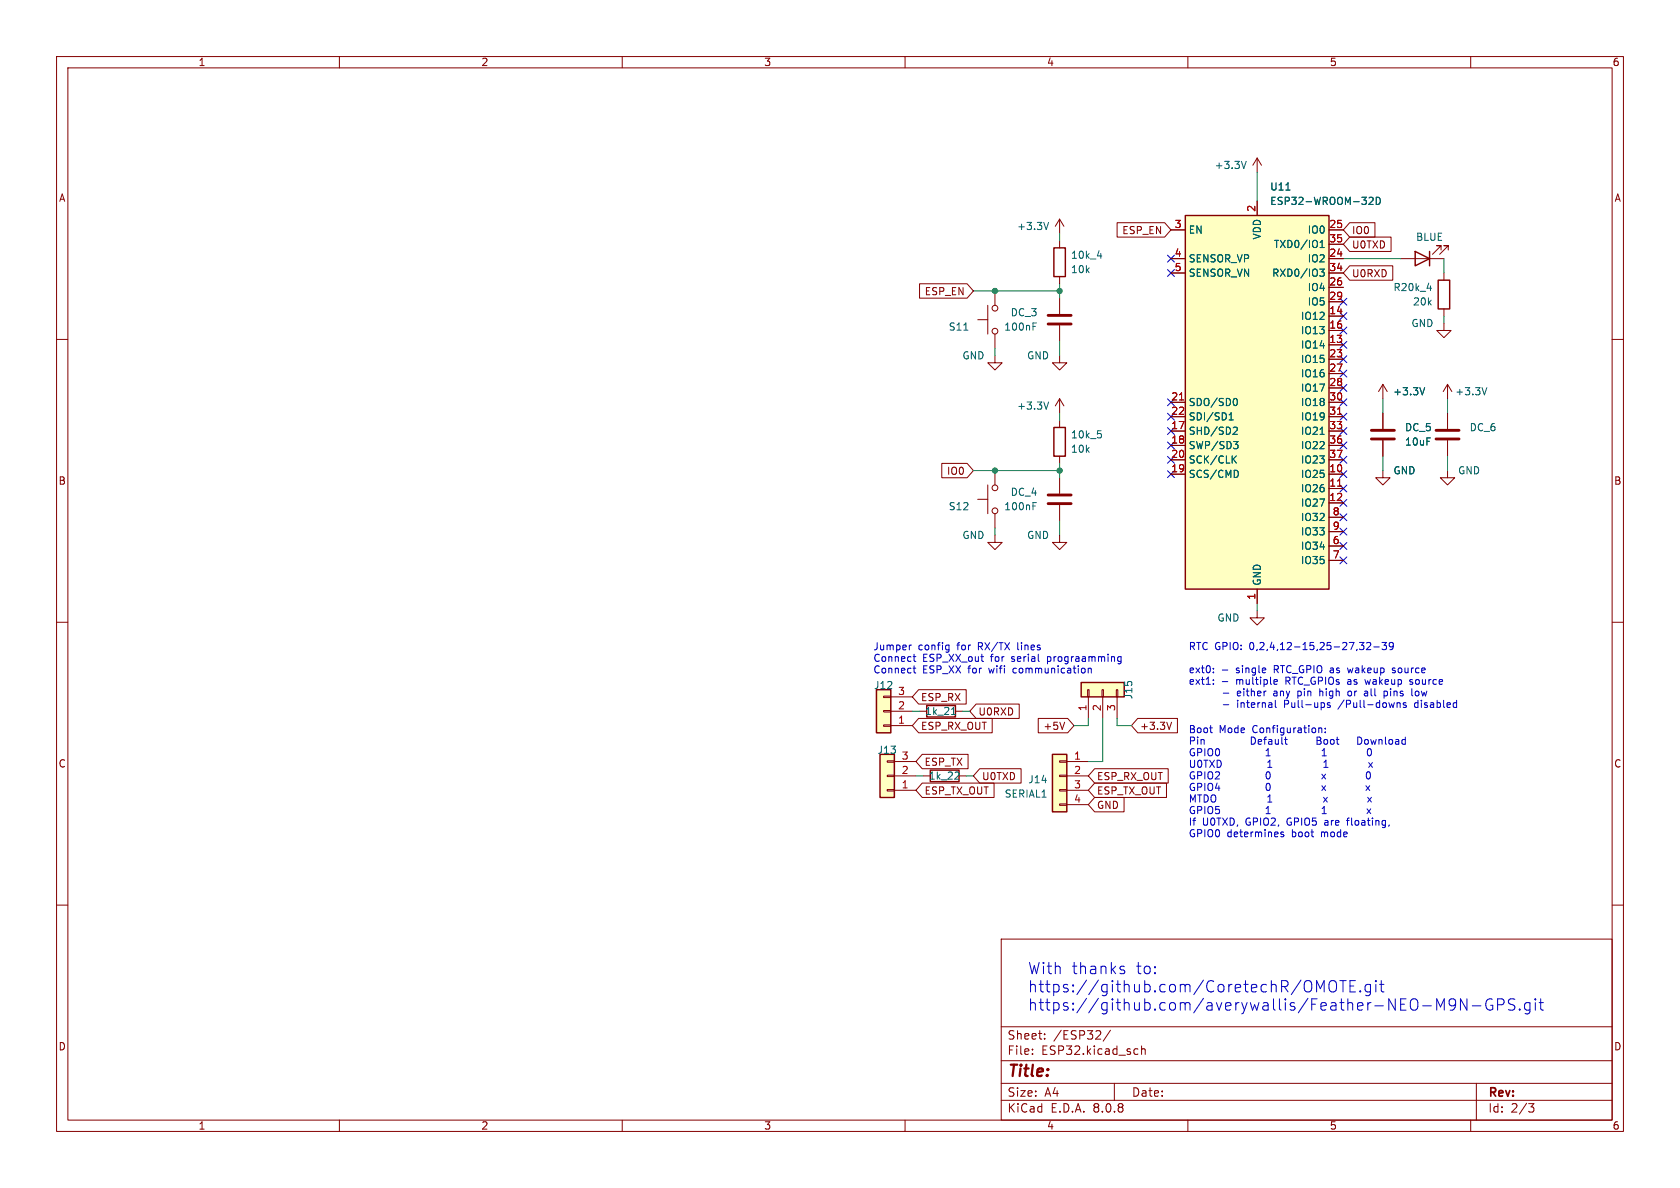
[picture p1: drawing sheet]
<svg xmlns="http://www.w3.org/2000/svg" width="297mm" height="210mm" viewBox="0 0 297 210" stroke-linecap="round" stroke-linejoin="round" font-family="sans-serif">
<g fill="none" stroke="#840000" stroke-width=".18">
<path d="M10 10h277v190h-277zM12 12h273v186h-273zM60 10v2M110 10v2M160 10v2M210 10v2M260 10v2M222.2 27.9l-.7 1.3M222.2 27.9v2.6M222.2 27.9l.8 1.3M187.3 52.7v2.8M187.3 57.5v2.8"/>
<path d="M247.6 45.7h7.7M254.8 44.2v-.8h-.8h.8l-1.6 1.6M255.3 48.3v1.2M255.3 54.6v1.3M256 44.2v-.8h-.7h.7l-1.5 1.6M10 60h2M285 60h2M10 110h2M285 110h2M162.6 125.7h1.2M163.2 137.2h1.3M168.9 125.7h1.3"/>
<path d="M169.5 137.2h1.3M10 160h2M177 166h108v32h-108zM285 160h2M60 198v2M110 198v2M160 198v2M177 194.5h108M177 191.5h108M177 187.5h108M177 181.5h108M182.5 186.3v.1"/>
<path d="M182.5 185.5v.1M184.7 183.6v.1M184.7 182.8v.1M196.3 182.1l-1.3 2M197 191.5v3M201 185.4l.2 .1M201.2 186.3l-.2 .1M201.8 184.9v1.5M201.8 185.5l.2-.1 .4 .1 .1 .9M210 198v2M260 198v2M261 191.5v6.5"/>
<path d="M270.2 195.1h1l-.5 .6 .4 .1 .1 .5-.3 .3h-.4"/>
</g>
<path d="M185.3 55.8h4.1M185.3 57.3h4.1" fill="none" stroke="#840000" stroke-width=".51"/>
<path d="M220.3 28.5l-.4 1.3M182.6 57.7h.4M182.6 57.1h.6M252.3 51h.8M168.2 126.3h.7M168.5 125.2l.1-.2v1.3M169.3 136.5l.3 .2-.1 .3-.7 .7h.8" fill="none" stroke="#006464" stroke-width=".18"/>
<path d="M250.2 44.5l2.5 1.2-2.5 1.3zM252.7 44.5v2.5M254.3 49.5h2v5.1h-2zM163.8 124.7h5.1v2h-5.1zM164.5 136.1h5v2.1h-5z" fill="none" stroke="#840000" stroke-width=".25"/>
<path d="M155.6 133.4h2.5v7.6h-2.5z" fill="#ffffc2"/>
<g fill="none" stroke="#840000" stroke-width=".18">
<path d="M255.3 57.2v1.2h1.2l-1.2 1.3-1.3-1.3h1.3M187.3 74.3v1.3M255.9 67.9l-.8 1.3M255.9 67.9v2.6M255.9 73v2.8M255.9 77.9v2.7M255.9 67.9l.8 1.3M187.3 80.6v1.3M255.9 83.2v1.3h1.3l-1.3 1.2-1.3-1.2h1.3M222.2 108v1.2h1.3l-1.3 1.3-1.2-1.3h1.2M156.8 134.5h1.3v.2h-1.3zM156.8 137h1.3v.3h-1.3z"/>
<path d="M156.8 139.6h1.3v.2h-1.3zM158.1 139.7h3.8M158.1 137.2h3.8M158.1 134.6h3.8"/>
</g>
<path d="M186.3 75.6h2v5h-2zM155.6 133.4h2.5v7.6h-2.5z" fill="none" stroke="#840000" stroke-width=".25"/>
<path d="M194.1 76.1h.6M194.6 76.7l.1 .2-.1 .5M262.8 68.5l-.4 1.3" fill="none" stroke="#006464" stroke-width=".18"/>
<path d="M253.9 77.6h4M253.9 76.1h4" fill="none" stroke="#840000" stroke-width=".51"/>
<path d="M191.1 120.7h7.7v2.5h-7.7z" fill="#ffffc2"/>
<path d="M192.3 121.9h.2v1.3h-.2zM192.4 123.2v3.8M194.8 121.9h.3v1.3h-.3zM194.9 123.2v3.8M197.4 121.9h.2v1.3h-.2zM197.5 123.2v3.8" fill="none" stroke="#840000" stroke-width=".18"/>
<path d="M191.1 120.7h7.7v2.5h-7.7z" fill="none" stroke="#840000" stroke-width=".25"/>
<path d="M154.9 121.9h2.6v7.6h-2.6z" fill="#ffffc2"/>
<g fill="none" stroke="#840000" stroke-width=".18">
<path d="M187.3 38.7v2.6M187.3 38.7l-.7 1.3M187.3 38.7l.8 1.3M172.8 56.5h1.8M174.6 54v5.1M175.9 51.4v2.6M175.9 59.1v2.5M175.9 62.9v1.2h1.3l-1.3 1.3-1.3-1.3h1.3M187.3 62.9v1.2h1.3l-1.3 1.3-1.2-1.3h1.2M187.3 70.5l-.7 1.3M187.3 70.5v2.5M187.3 70.5l.8 1.3"/>
<path d="M244.5 67.9l.7 1.3M244.5 67.9v2.6M244.5 67.9l-.8 1.3M172.8 88.3h1.8M174.6 85.7v5.1M175.9 94.6v1.3h1.3l-1.3 1.3-1.3-1.3h1.3M175.9 83.2v2.5M175.9 90.8v2.5M244.5 83.2v1.3h-1.3l1.3 1.2 1.2-1.2h-1.2M156.2 123.1h1.3v.2h-1.3zM156.2 125.6h1.3v.3h-1.3zM156.2 128.1h1.3v.3h-1.3z"/>
<path d="M157.5 128.3h3.8M157.5 125.7h3.8M157.5 123.2h3.8"/>
<circle cx="175.9" cy="58.5" r=".51"/>
<circle cx="175.9" cy="54.5" r=".51"/>
<circle cx="175.9" cy="86.2" r=".51"/>
<circle cx="175.9" cy="90.3" r=".51"/>
</g>
<path d="M154.9 121.9h2.6v7.6h-2.6z" fill="none" stroke="#840000" stroke-width=".25"/>
<path d="M185.4 39.3l-.4 1.3M170.4 58.4h.7M185.4 71.1l-.4 1.2M251.9 68.5l-.5 1.3" fill="none" stroke="#006464" stroke-width=".18"/>
<path d="M186.1 133.4h2.5v10.1h-2.5z" fill="#ffffc2"/>
<g fill="none" stroke="#840000" stroke-width=".18">
<path d="M187.3 42.5v1.3M187.3 48.9v1.3M187.3 94.6v1.3h1.3l-1.3 1.3-1.2-1.3h1.2M187.3 84.5v2.7M187.3 89.3v2.8M187.3 139.6h1.3v.2h-1.3zM187.3 137h1.3v.3h-1.3zM187.3 134.5h1.3v.2h-1.3zM188.6 134.6h3.8M188.6 137.2h3.8M188.6 139.7h3.8M187.3 142.1h1.3v.3h-1.3z"/>
<path d="M188.6 142.2h3.8"/>
</g>
<path d="M186.3 43.8h2v5.1h-2zM186.1 133.4h2.5v10.1h-2.5z" fill="none" stroke="#840000" stroke-width=".25"/>
<path d="M194 45.2h.8M182.6 89.4h.4M182.6 88.8h.6" fill="none" stroke="#006464" stroke-width=".18"/>
<path d="M185.3 87.5h4.1M185.3 89h4.1" fill="none" stroke="#840000" stroke-width=".51"/>
<path d="M209.5 38.1h25.4v66h-25.4z" fill="#ffffc2"/>
<path d="M209.5 38.1h25.4v66h-25.4z" fill="none" stroke="#840000" stroke-width=".25"/>
<g fill="none" stroke="#840000" stroke-width=".18">
<path d="M197.5 39.4h8.4l1.1 1.2-1.1 1.3h-8.4zM222.2 35.6v2.5M238.6 39.4h4.5v2.5h-4.5l-1.1-1.3zM162.6 50.2h8.4l1.1 1.2-1.1 1.3h-8.4zM207 45.7h2.5M207 40.6h2.5M207 48.3h2.5M234.9 55.9h2.6M234.9 58.4h2.6M234.9 45.7h2.6M234.9 40.6h2.6M234.9 50.8h2.6"/>
<path d="M234.9 53.3h2.6M234.9 48.3h2.6M234.9 43.2h2.6M238.6 41.9h7.3v2.6h-7.3l-1.1-1.3zM238.6 47h7.6v2.5h-7.6l-1.1-1.2zM207 76.2h2.5M207 78.7h2.5M207 71.1h2.5M207 73.7h2.5M234.9 61h2.6M234.9 76.2h2.6M234.9 78.7h2.6"/>
<path d="M234.9 71.1h2.6M234.9 73.7h2.6M234.9 63.5h2.6M234.9 66h2.6M234.9 68.6h2.6M244.5 73v2.8M244.5 77.9v2.7M166.5 81.9h4.5l1.1 1.3-1.1 1.3h-4.5zM207 83.8h2.5M207 81.3h2.5M234.9 83.8h2.6M234.9 86.4h2.6"/>
<path d="M234.9 88.9h2.6M234.9 81.3h2.6M234.9 96.5h2.6M234.9 99.1h2.6M234.9 91.4h2.6M234.9 94h2.6M222.2 104.1v2.6M162.4 121.9h8.4v2.6h-8.4l-1.1-1.3zM162.4 127h13v2.5h-13l-1.1-1.2zM163 138.4h12.7v2.6h-12.7l-1.1-1.3zM163 133.3h8.1v2.6h-8.1l-1.1-1.3zM172.6 124.5h7.6v2.5h-7.6l-1.2-1.3z"/>
<path d="M173.2 135.9h7.3v2.5h-7.3l-1.1-1.2zM183.5 127h5.3l1.1 1.3-1.1 1.2h-5.3zM188.2 127.7l-.4 1.2M193.5 135.9h13v2.5h-13l-1.1-1.2zM193.5 138.4h12.7v2.6h-12.7l-1.1-1.3zM201.1 127h7.1v2.5h-7.1l-1.1-1.2zM207.1 127.7l-.4 1.2M193.5 141h5.2v2.5h-5.2l-1.1-1.3z"/>
</g>
<path d="M208.5 70.7h.7M236.5 73.2h.7M236.5 85.9h.7" fill="none" stroke="#a90000" stroke-width=".18"/>
<g fill="none" stroke="#006464" stroke-width=".18">
<path d="M227.3 33.6h.8M242 35l.5-.1 .3 .3-.8 .9h.8M243.3 34.9a.64 .64 0 0 1 .7 .6 .64 .64 0 0 1-.7 .6zM233.3 47.6h.8l-.4 .5 .3 .1v.5l-.1 .1h-.5M233.4 43.8h.7M233.4 42.9l.3-.4v1.3M217.3 74.2h.7M217.3 73.3l.4-.3v1.2M218.1 78h.8l-.5 .5 .4 .2 .1 .4-.3 .2h-.3M218.2 75.5l.4 .1 .1 .3-.7 .9h.7M218.3 70.4a.68 .68 0 0 1 .5 .7 .68 .68 0 0 1-.5 .6M233.4 76.8h.7"/>
<path d="M251.9 68.5l-.5 1.3M218 81.1l.6 .8M218.6 80.6l-.8 .7M218.7 83.2l.2 .5-.2 .6"/>
</g>
<path d="M242.4 76.1h4.1M242.4 77.6h4.1" fill="none" stroke="#840000" stroke-width=".51"/>
<g fill="none" stroke="#0000c2" stroke-width=".18">
<path d="M161.1 114l-.3 .2M161.4 116.1h.5M161.4 118.1h.5M161.6 115.7v1l.3 .2M161.6 117.7v1.1l.3 .2M167.4 114l.4 .1M167.8 114l-.1 1.2M167.8 114.8l-.4 .1M192.4 118.2l.2-.1 .3 .1v.8M192.4 118.1v.9M198.2 116.1h-.4l-.2 .2 .1 .6h.5M198.2 116.1v1l-.3 .2h-.3"/>
<path d="M214.5 118.8v.1M214.5 118.1v.2M216.1 118.4h1M238.2 118.1l.3 .8M240.3 113.6h.8l-.4 .5 .4 .1v.5l-.2 .1h-.5M241.6 113.7l.5-.1 .2 .3-.8 .9h.8M242.9 114.4h.9M244.3 113.6h.8l-.4 .5 .4 .1v.5l-.2 .1-.6-.1M246.1 118.9h.4M246.3 114.1l-.2 .3-.4-.1-.1-.2 .1-.5h.4l.2 .1a.84 .84 0 0 1-.3 1.1h-.3M246.5 118.1l-.4 .2 .1 .1 .3 .1M213.8 128.7h.5"/>
<path d="M214.2 129.5h.1M214.5 120.2v.1M214.5 120.9v.1M216.1 120.5h1M216.3 122.5h.9M216.3 124.6h.9M218.8 123.8v.1M218.8 124.2v.9M219.3 122.2h-.4l-.2 .2 .1 .6h.5M219.4 122.5l-.7 .1M221.2 130.3v1.3l.6-.2 .2-.4-.1-.4M223.8 133.6h.8"/>
<path d="M223.8 132.7l.4-.4v1.3M223.9 136.6l.2-.2a.68 .68 0 0 1 .5 .7 .68 .68 0 0 1-.5 .6l-.2-.1-.1-.4zM223.9 138.6l.2-.1a.68 .68 0 0 1 .5 .6 .68 .68 0 0 1-.5 .6l-.2-.1-.1-.3zM224.1 135.7h.8M224.1 134.7l.4-.3v1.3M225.2 120.8l.2 .2 .4-.1M225.2 120.3l.2-.2h.2l.2 .2v.1l-.6 .2M225.2 122.2h.5l.1 .8M225.8 122.5h-.5l-.1 .2 .1 .3h.5M227.1 123.8v1.3M227.8 124l-.1 .4-.6 .1M229.8 122.2l.3 .2v.4l-.3 .2"/>
<path d="M232.8 130.3h.5l.2 .2-.2 .4 .2 .1 .1 .3-.3 .3h-.5zM232.8 130.9h.5M233.1 128.8l.2-.1h.3l.1 .8M233.1 128.7v.8M233.7 136.9l.6 .8M233.7 138.9l.6 .8M233.7 122.2l.2 .2v.6M233.7 132.7l.4-.4v1.3M233.7 133.6h.8M234 135.7h.8M234 134.7l.4-.3v1.3M234.3 129.4v.1"/>
<path d="M234.3 128.7v.2M234.3 136.9l-.6 .8M234.3 138.9l-.6 .8M234.6 130.8l-.3-.1-.3 .3 .1 .4 .2 .2 .3-.1M237.6 123.7l-1.1 1.7M238.7 122.2l.2 .2v.4l-.2 .2M239.5 122.2v.8M239.7 122.2l-.2 .2M240 130.3a.64 .64 0 0 1 .8 .6 .64 .64 0 0 1-.8 .7zM241.3 130.8l.2-.1 .3 .1 .1 .5-.1 .2-.3 .1-.2-.2zM241.3 120.1l.2 .9M241.5 138.9l.6 .8"/>
<path d="M241.7 136.6l.1-.2a.68 .68 0 0 1 .5 .7 .68 .68 0 0 1-.5 .6l-.1-.1-.2-.4zM241.8 132.5l.2-.2a.68 .68 0 0 1 .5 .7 .68 .68 0 0 1-.5 .6l-.2-.1-.1-.4zM242 134.8l.6 .9M242.1 138.9l-.6 .8M242.3 130.7l.3 .9M242.4 121.7v1.1l.2 .2M242.6 134.8l-.6 .9M245.8 122.2v.8M248.6 124.3l-.3-.1-.2 .2v.2l.5 .1v.3h-.5M249.2 120.9l.4 .1M249.6 120.1l-.4 .2 .1 .2 .3 .1M250.6 122.2l.3 .2v.4l-.3 .2"/>
<path d="M250.7 124.3l-.4-.1-.2 .3 .1 .5h.5M250.7 123.8v1.3M251.3 122.2l.2 .8 .3-.6M223.8 142.9l.4-.3v1.2M223.8 143.8h.8M224.1 140.9l.4-.4v1.3M224.1 141.8h.8M226.9 147.1h-.3l-.2 .2 .1 .1 .4 .2v.3h-.5M233.7 142.9l.4-.3v1.2M233.7 143.8h.8M234 140.9l.7 .9M234.7 140.9l-.7 .9"/>
<path d="M238 145h.5M238.3 144.7l-.1 1.2M241.7 143l.6 .8M241.8 140.9l.7 .9M242.3 143l-.6 .8M242.5 140.9l-.7 .9M245.6 145.8l-.1 .3M198.3 171.5l.5 .1 .1 .2-.3 .3h-.4M198.3 170.8l.5 .1M232.8 173.3l.6 1.5 .7-1.5v2M235 173.6a.67 .67 0 0 1 .8-.3 .67 .67 0 0 1 .5 .7v.7a.67 .67 0 0 1-.7 .7 .67 .67 0 0 1-.7-.7zM236.9 173.3h1.1"/>
<path d="M237.4 173.3v2M238.7 174.3h.6M239.6 173.3h-.9v2h.9M240.5 175.2l.1 .1h-.1M240.5 175.2l-.1 .1h.1M240.5 175.2v.1M242.3 174.1l-.6-.1-.4 .4v.6l.2 .3h.2h.6M242.3 174l-.1 1.8M243.2 173.3v.2M243.2 174v1.3M243.2 173.3l-.1 .1 .1 .1M243.2 173.3l.1 .1-.1 .1"/>
<path d="M243.9 174h.8M244.2 173.3v1.8l.1 .2h.4M254 178.6v-2l.7 1.4 .6-1.4v2M257.3 177.4l-.4 .4h-.3l-.4-.4v-.5l.2-.2 .5-.1 .3 .2a1.32 1.32 0 0 1-.4 1.8h-.4M259.3 176.6v2l-1.1-2v2M260.3 177.8h1.5M263.8 176.7a.82 .82 0 0 0-.9 .1 .82 .82 0 0 0-.2 .9 .75 .75 0 0 0 .3 .8 .75 .75 0 0 0 .9-.1v-.7h-.4M264.8 177.6h.7a.54 .54 0 0 0 .4-.5 .54 .54 0 0 0-.4-.5h-.7v2M267.8 176.7l-.8-.1a.49 .49 0 0 0-.3 .4 .49 .49 0 0 0 .3 .5 .73 .73 0 0 1 .8 .5 .51 .51 0 0 1-.4 .6l-.7-.1M268.7 178.4l.1 .1-.1 .1M268.7 178.4l-.1 .1 .1 .1M268.7 178.4v.2"/>
<path d="M270.5 177.3l-.6-.1-.4 .4v.6l.2 .3 .2 .1 .6-.1M270.5 177.2v1.7a.54 .54 0 0 1-.9 .2M271.4 176.6v.2M271.4 177.2v1.4M271.4 176.6l-.1 .1 .1 .1M271.4 176.6l.1 .1-.1 .1M272.1 177.2h.8M272.4 176.6v1.7l.1 .2 .4 .1"/>
</g>
<g fill="none" stroke="#009600" stroke-width=".18">
<path d="M222.2 30.5v5.1M172.1 51.4h15.2M187.3 41.3v1.2M187.3 50.2v2.5M237.5 45.7h10.1M255.3 45.7v2.6M255.3 55.9v1.3M175.9 61.6v1.3M187.3 60.3v2.6M187.3 73v1.3M244.5 70.5v2.5M255.9 70.5v2.5"/>
<path d="M172.1 83.2h15.2M175.9 93.3v1.3M187.3 81.9v2.6M187.3 92.1v2.5M244.5 80.6v2.6M255.9 80.6v2.6M222.2 106.7v1.3M161.3 125.7h1.3M161.9 137.2h1.3M170.2 125.7h1.2M170.8 137.2h1.3M192.4 127v1.3h-2.5"/>
<path d="M194.9 127v7.6h-2.5M197.5 127v1.3h2.5"/>
</g>
<g fill="none" stroke="#000084" stroke-width=".18">
<path d="M206.4 45.1l1.2 1.2M206.4 47.7l1.2 1.2M207.6 45.1l-1.2 1.2M207.6 47.7l-1.2 1.2M236.9 52.7l1.2 1.2M236.9 55.3l1.2 1.2M236.9 57.8l1.2 1.2M238.1 52.7l-1.2 1.2M238.1 55.3l-1.2 1.2M238.1 57.8l-1.2 1.2M206.4 73.1l1.2 1.2M206.4 75.6l1.2 1.2"/>
<path d="M206.4 70.5l1.2 1.2M206.4 78.1l1.2 1.2M207.6 73.1l-1.2 1.2M207.6 75.6l-1.2 1.2M207.6 70.5l-1.2 1.2M207.6 78.1l-1.2 1.2M236.9 62.9l1.2 1.2M236.9 73.1l1.2 1.2M236.9 70.5l1.2 1.2M236.9 75.6l1.2 1.2M236.9 78.1l1.2 1.2M236.9 65.4l1.2 1.2"/>
<path d="M236.9 68l1.2 1.2M236.9 60.4l1.2 1.2M238.1 62.9l-1.2 1.2M238.1 73.1l-1.2 1.2M238.1 70.5l-1.2 1.2M238.1 75.6l-1.2 1.2M238.1 78.1l-1.2 1.2M238.1 65.4l-1.2 1.2M238.1 68l-1.2 1.2M238.1 60.4l-1.2 1.2M206.4 80.7l1.2 1.2M206.4 83.2l1.2 1.2"/>
<path d="M207.6 80.7l-1.2 1.2M207.6 83.2l-1.2 1.2M236.9 93.4l1.2 1.2M236.9 90.8l1.2 1.2M236.9 85.8l1.2 1.2M236.9 83.2l1.2 1.2M236.9 98.5l1.2 1.2M236.9 95.9l1.2 1.2M236.9 80.7l1.2 1.2M236.9 88.3l1.2 1.2M238.1 93.4l-1.2 1.2M238.1 90.8l-1.2 1.2"/>
<path d="M238.1 85.8l-1.2 1.2M238.1 83.2l-1.2 1.2M238.1 98.5l-1.2 1.2M238.1 95.9l-1.2 1.2M238.1 80.7l-1.2 1.2M238.1 88.3l-1.2 1.2"/>
</g>
<g fill="#009600" stroke="#009600" stroke-width=".18">
<circle cx="175.9" cy="51.4" r=".46"/>
<circle cx="187.3" cy="83.2" r=".46"/>
<circle cx="175.9" cy="83.2" r=".46"/>
<circle cx="187.3" cy="51.4" r=".46"/>
</g>
<g font-size="2.8" fill="#0000c2">
<text x="181.6" y="172.4">With</text>
<text x="189.4" y="172.4">thanks</text>
<text x="200.8" y="172.4">to:</text>
<text x="181.6" y="175.6">https://github.com/CoretechR/OMOTE.git</text>
<text x="181.6" y="178.8">https://github.com/averywallis/Feather-NEO-M9N-GPS.git</text>
</g>
<text font-size="2.8" fill="#840000" x="178" y="190.9">Title:</text>
<g font-size="2.1" fill="#840000">
<text x="178" y="184">Sheet:</text>
<text x="186.2" y="184">/ESP32/</text>
<text x="178" y="186.7">File:</text>
<text x="184.1" y="186.7">ESP32.kicad_sch</text>
<text x="178" y="196.9">KiCad</text>
<text x="178" y="194.1">Size:</text>
<text x="184.7" y="194.1">A4</text>
<text x="185.7" y="196.9">E.D.A.</text>
<text x="193.3" y="196.9">8.0.8</text>
<text x="200" y="194.1">Date:</text>
<text x="263" y="194.3">Rev:</text>
<text x="263" y="196.9">Id:</text>
<text x="267.1" y="196.9">2/3</text>
</g>
<g font-size="1.8" fill="#840000">
<text x="35" y="11.9">1</text>
<text x="85" y="11.9">2</text>
<text x="135" y="11.9">3</text>
<text x="185" y="11.9">4</text>
<text x="235" y="11.9">5</text>
<text x="285" y="11.9">6</text>
<text x="10.3" y="35.9">A</text>
<text x="285.3" y="35.9">A</text>
<text x="198.3" y="41.6">ESP_EN</text>
<text x="238.9" y="41.6">IO0</text>
<text x="238.9" y="44.1">U0TXD</text>
<text x="163.4" y="52.4">ESP_EN</text>
<text x="238.9" y="49.2">U0RXD</text>
<text x="10.3" y="85.9">B</text>
<text x="167.3" y="84.1">IO0</text>
<text x="285.3" y="85.9">B</text>
<text x="162.7" y="124.1">ESP_RX</text>
<text x="162.7" y="129.2">ESP_RX_OUT</text>
<text x="172.9" y="126.7">U0RXD</text>
<text x="184.4" y="129.2">+5V</text>
<text x="201.5" y="129.2">+3.3V</text>
<text x="10.3" y="135.9">C</text>
<text x="163.4" y="135.6">ESP_TX</text>
<text x="285.3" y="135.9">C</text>
<text x="163.4" y="140.7">ESP_TX_OUT</text>
<text x="173.5" y="138.1">U0TXD</text>
<text x="193.8" y="143.2">GND</text>
<text x="193.8" y="138.1">ESP_RX_OUT</text>
<text x="193.8" y="140.7">ESP_TX_OUT</text>
<text x="10.3" y="185.9">D</text>
<text x="285.3" y="185.9">D</text>
<text x="35" y="199.9">1</text>
<text x="85" y="199.9">2</text>
<text x="135" y="199.9">3</text>
<text x="185" y="199.9">4</text>
<text x="235" y="199.9">5</text>
<text x="285" y="199.9">6</text>
</g>
<g font-size="1.8" fill="#006464">
<text x="214.6" y="30.1">+3.3V</text>
<text x="224.5" y="33.9">U11</text>
<text x="179.7" y="40.9">+3.3V</text>
<text x="210.1" y="41.5">EN</text>
<text x="224.5" y="36.4">ESP32-WROOM-32D</text>
<text x="231.1" y="41.5">IO0</text>
<text x="189.2" y="45.9">10k_4</text>
<text x="210.1" y="46.6">SENSOR_VP</text>
<text x="223.1" y="42.4" transform="rotate(-90 223.1 42.4)">VDD</text>
<text x="225.1" y="44">TXD0/IO1</text>
<text x="231.1" y="46.6">IO2</text>
<text x="250.2" y="42.8">BLUE</text>
<text x="189.2" y="48.5">10k</text>
<text x="210.1" y="49.1">SENSOR_VN</text>
<text x="224.8" y="49.1">RXD0/IO3</text>
<text x="231.1" y="51.7">IO4</text>
<text x="246.3" y="51.7">R20k_4</text>
<text x="167.6" y="58.6">S11</text>
<text x="177.4" y="58.6">100nF</text>
<text x="178.6" y="56.1">DC_3</text>
<text x="229.9" y="56.7">IO12</text>
<text x="229.9" y="59.3">IO13</text>
<text x="231.1" y="54.2">IO5</text>
<text x="249.4" y="58">GND</text>
<text x="249.7" y="54.2">20k</text>
<text x="170" y="63.7">GND</text>
<text x="181.5" y="63.7">GND</text>
<text x="229.9" y="61.8">IO14</text>
<text x="229.9" y="64.4">IO15</text>
<text x="210.1" y="72">SDO/SD0</text>
<text x="229.9" y="66.9">IO16</text>
<text x="229.9" y="69.4">IO17</text>
<text x="229.9" y="72">IO18</text>
<text x="246.2" y="70.1">+3.3V</text>
<text x="257.2" y="70.1">+3.3V</text>
<text x="179.7" y="72.6">+3.3V</text>
<text x="189.2" y="77.7">10k_5</text>
<text x="210.1" y="77.1">SHD/SD2</text>
<text x="210.1" y="74.5">SDI/SD1</text>
<text x="229.9" y="74.5">IO19</text>
<text x="229.9" y="77.1">IO21</text>
<text x="248.3" y="76.4">DC_5</text>
<text x="259.7" y="76.4">DC_6</text>
<text x="189.2" y="80.2">10k</text>
<text x="210.1" y="79.6">SWP/SD3</text>
<text x="210.1" y="82.1">SCK/CLK</text>
<text x="229.9" y="79.6">IO22</text>
<text x="229.9" y="82.1">IO23</text>
<text x="248.3" y="79">10uF</text>
<text x="178.6" y="87.9">DC_4</text>
<text x="210.1" y="84.7">SCS/CMD</text>
<text x="229.9" y="84.7">IO25</text>
<text x="229.9" y="87.2">IO26</text>
<text x="229.9" y="89.8">IO27</text>
<text x="246.2" y="84">GND</text>
<text x="257.7" y="84">GND</text>
<text x="167.6" y="90.4">S12</text>
<text x="170" y="95.5">GND</text>
<text x="177.4" y="90.4">100nF</text>
<text x="181.5" y="95.5">GND</text>
<text x="229.9" y="92.3">IO32</text>
<text x="229.9" y="94.8">IO33</text>
<text x="229.9" y="97.4">IO34</text>
<text x="229.9" y="99.9">IO35</text>
<text x="223.1" y="103.6" transform="rotate(-90 223.1 103.6)">GND</text>
<text x="215.1" y="110.1">GND</text>
<text x="154.4" y="122">J12</text>
<text x="200.4" y="123.7" transform="rotate(-90 200.4 123.7)">J15</text>
<text x="163.5" y="126.6">1k_21</text>
<text x="155.1" y="133.5">J13</text>
<text x="164.1" y="138">1k_22</text>
<text x="177.5" y="141.2">SERIAL1</text>
<text x="181.7" y="138.7">J14</text>
</g>
<g font-size="1.8" fill="#a90000">
<text x="207.6" y="40.4">3</text>
<text x="222" y="37.5" transform="rotate(-90 222 37.5)">2</text>
<text x="234.9" y="40.4">25</text>
<text x="207.6" y="45.5">4</text>
<text x="234.9" y="45.5">24</text>
<text x="234.9" y="42.9">35</text>
<text x="207.6" y="48">5</text>
<text x="234.9" y="50.5">26</text>
<text x="234.9" y="53.1">29</text>
<text x="234.9" y="48">34</text>
<text x="234.9" y="55.6">14</text>
<text x="234.9" y="58.2">16</text>
<text x="234.9" y="60.7">13</text>
<text x="234.9" y="63.2">23</text>
<text x="234.9" y="65.8">27</text>
<text x="207" y="70.9">21</text>
<text x="234.9" y="68.3">28</text>
<text x="234.9" y="70.9">30</text>
<text x="207" y="75.9">17</text>
<text x="207" y="73.4">22</text>
<text x="234.9" y="73.4">31</text>
<text x="234.9" y="75.9">33</text>
<text x="207" y="78.5">18</text>
<text x="207" y="83.6">19</text>
<text x="207" y="81">20</text>
<text x="234.9" y="83.6">10</text>
<text x="234.9" y="78.5">36</text>
<text x="234.9" y="81">37</text>
<text x="234.9" y="86.1">11</text>
<text x="234.9" y="88.6">12</text>
<text x="235.5" y="91.2">8</text>
<text x="235.5" y="93.7">9</text>
<text x="235.5" y="96.3">6</text>
<text x="235.5" y="98.8">7</text>
<text x="222" y="106.1" transform="rotate(-90 222 106.1)">1</text>
<text x="158.7" y="125.5">2</text>
<text x="158.7" y="122.9">3</text>
<text x="192.2" y="125.8" transform="rotate(-90 192.2 125.8)">1</text>
<text x="194.7" y="125.8" transform="rotate(-90 194.7 125.8)">2</text>
<text x="197.2" y="125.8" transform="rotate(-90 197.2 125.8)">3</text>
<text x="158.7" y="128">1</text>
<text x="159.3" y="136.9">2</text>
<text x="159.3" y="134.4">3</text>
<text x="189.8" y="134.4">1</text>
<text x="189.8" y="136.9">2</text>
<text x="159.3" y="139.4">1</text>
<text x="189.8" y="139.4">3</text>
<text x="189.8" y="142">4</text>
</g>
<g font-size="1.8" fill="#0000c2">
<text x="154.3" y="115">Jumper</text>
<text x="154.3" y="117.1">Connect</text>
<text x="154.3" y="119.1">Connect</text>
<text x="162.3" y="115">config</text>
<text x="163.1" y="117.1">ESP_XX_out</text>
<text x="163.1" y="119.1">ESP_XX</text>
<text x="169.3" y="115">for</text>
<text x="171.3" y="119.1">for</text>
<text x="173.2" y="115">RX/TX</text>
<text x="175.1" y="119.1">wifi</text>
<text x="175.3" y="117.1">for</text>
<text x="179.1" y="117.1">serial</text>
<text x="179.5" y="119.1">communication</text>
<text x="180.3" y="115">lines</text>
<text x="185.6" y="117.1">prograamming</text>
<text x="210.1" y="115">RTC GPIO:</text>
<text x="210.1" y="119.1">ext0:</text>
<text x="218.6" y="119.1">single</text>
<text x="221" y="115">0,2,4,12-15,25-27,32-39</text>
<text x="225.5" y="119.1">RTC_GPIO as</text>
<text x="239" y="119.1">wakeup</text>
<text x="247" y="119.1">source</text>
<text x="210.1" y="121.1">ext1:</text>
<text x="218.6" y="121.1">multiple</text>
<text x="219.8" y="123.2">either</text>
<text x="219.8" y="125.2">internal</text>
<text x="226.4" y="123.2">any</text>
<text x="227.5" y="121.1">RTC_GPIOs as</text>
<text x="228.3" y="125.2">Pull-ups</text>
<text x="230.9" y="123.2">pin</text>
<text x="234.9" y="123.2">high</text>
<text x="238.1" y="125.2">/Pull-downs</text>
<text x="240.2" y="123.2">or</text>
<text x="242" y="121.1">wakeup</text>
<text x="243.3" y="123.2">all</text>
<text x="246.9" y="123.2">pins</text>
<text x="250.1" y="121.1">source</text>
<text x="251.8" y="125.2">disabled</text>
<text x="252" y="123.2">low</text>
<text x="210.1" y="129.7">Boot</text>
<text x="210.1" y="131.7">Pin</text>
<text x="215.5" y="129.7">Mode</text>
<text x="221.5" y="129.7">Configuration:</text>
<text x="222.4" y="131.7">Default</text>
<text x="235.1" y="131.7">Boot</text>
<text x="242.9" y="131.7">Download</text>
<text x="210.1" y="133.8">GPIO0</text>
<text x="210.1" y="135.8">U0TXD</text>
<text x="210.1" y="137.9">GPIO2</text>
<text x="210.1" y="139.9">GPIO4</text>
<text x="210.1" y="142">MTDO</text>
<text x="210.1" y="144">GPIO5</text>
<text x="210.1" y="146">If</text>
<text x="210.1" y="148.1">GPIO0</text>
<text x="212.6" y="146">U0TXD,</text>
<text x="216.9" y="148.1">determines</text>
<text x="220.3" y="146">GPIO2,</text>
<text x="227.8" y="146">GPIO5</text>
<text x="228.5" y="148.1">boot</text>
<text x="233.8" y="148.1">mode</text>
<text x="234.6" y="146">are</text>
<text x="238.8" y="146">floating,</text>
</g>
</svg>
